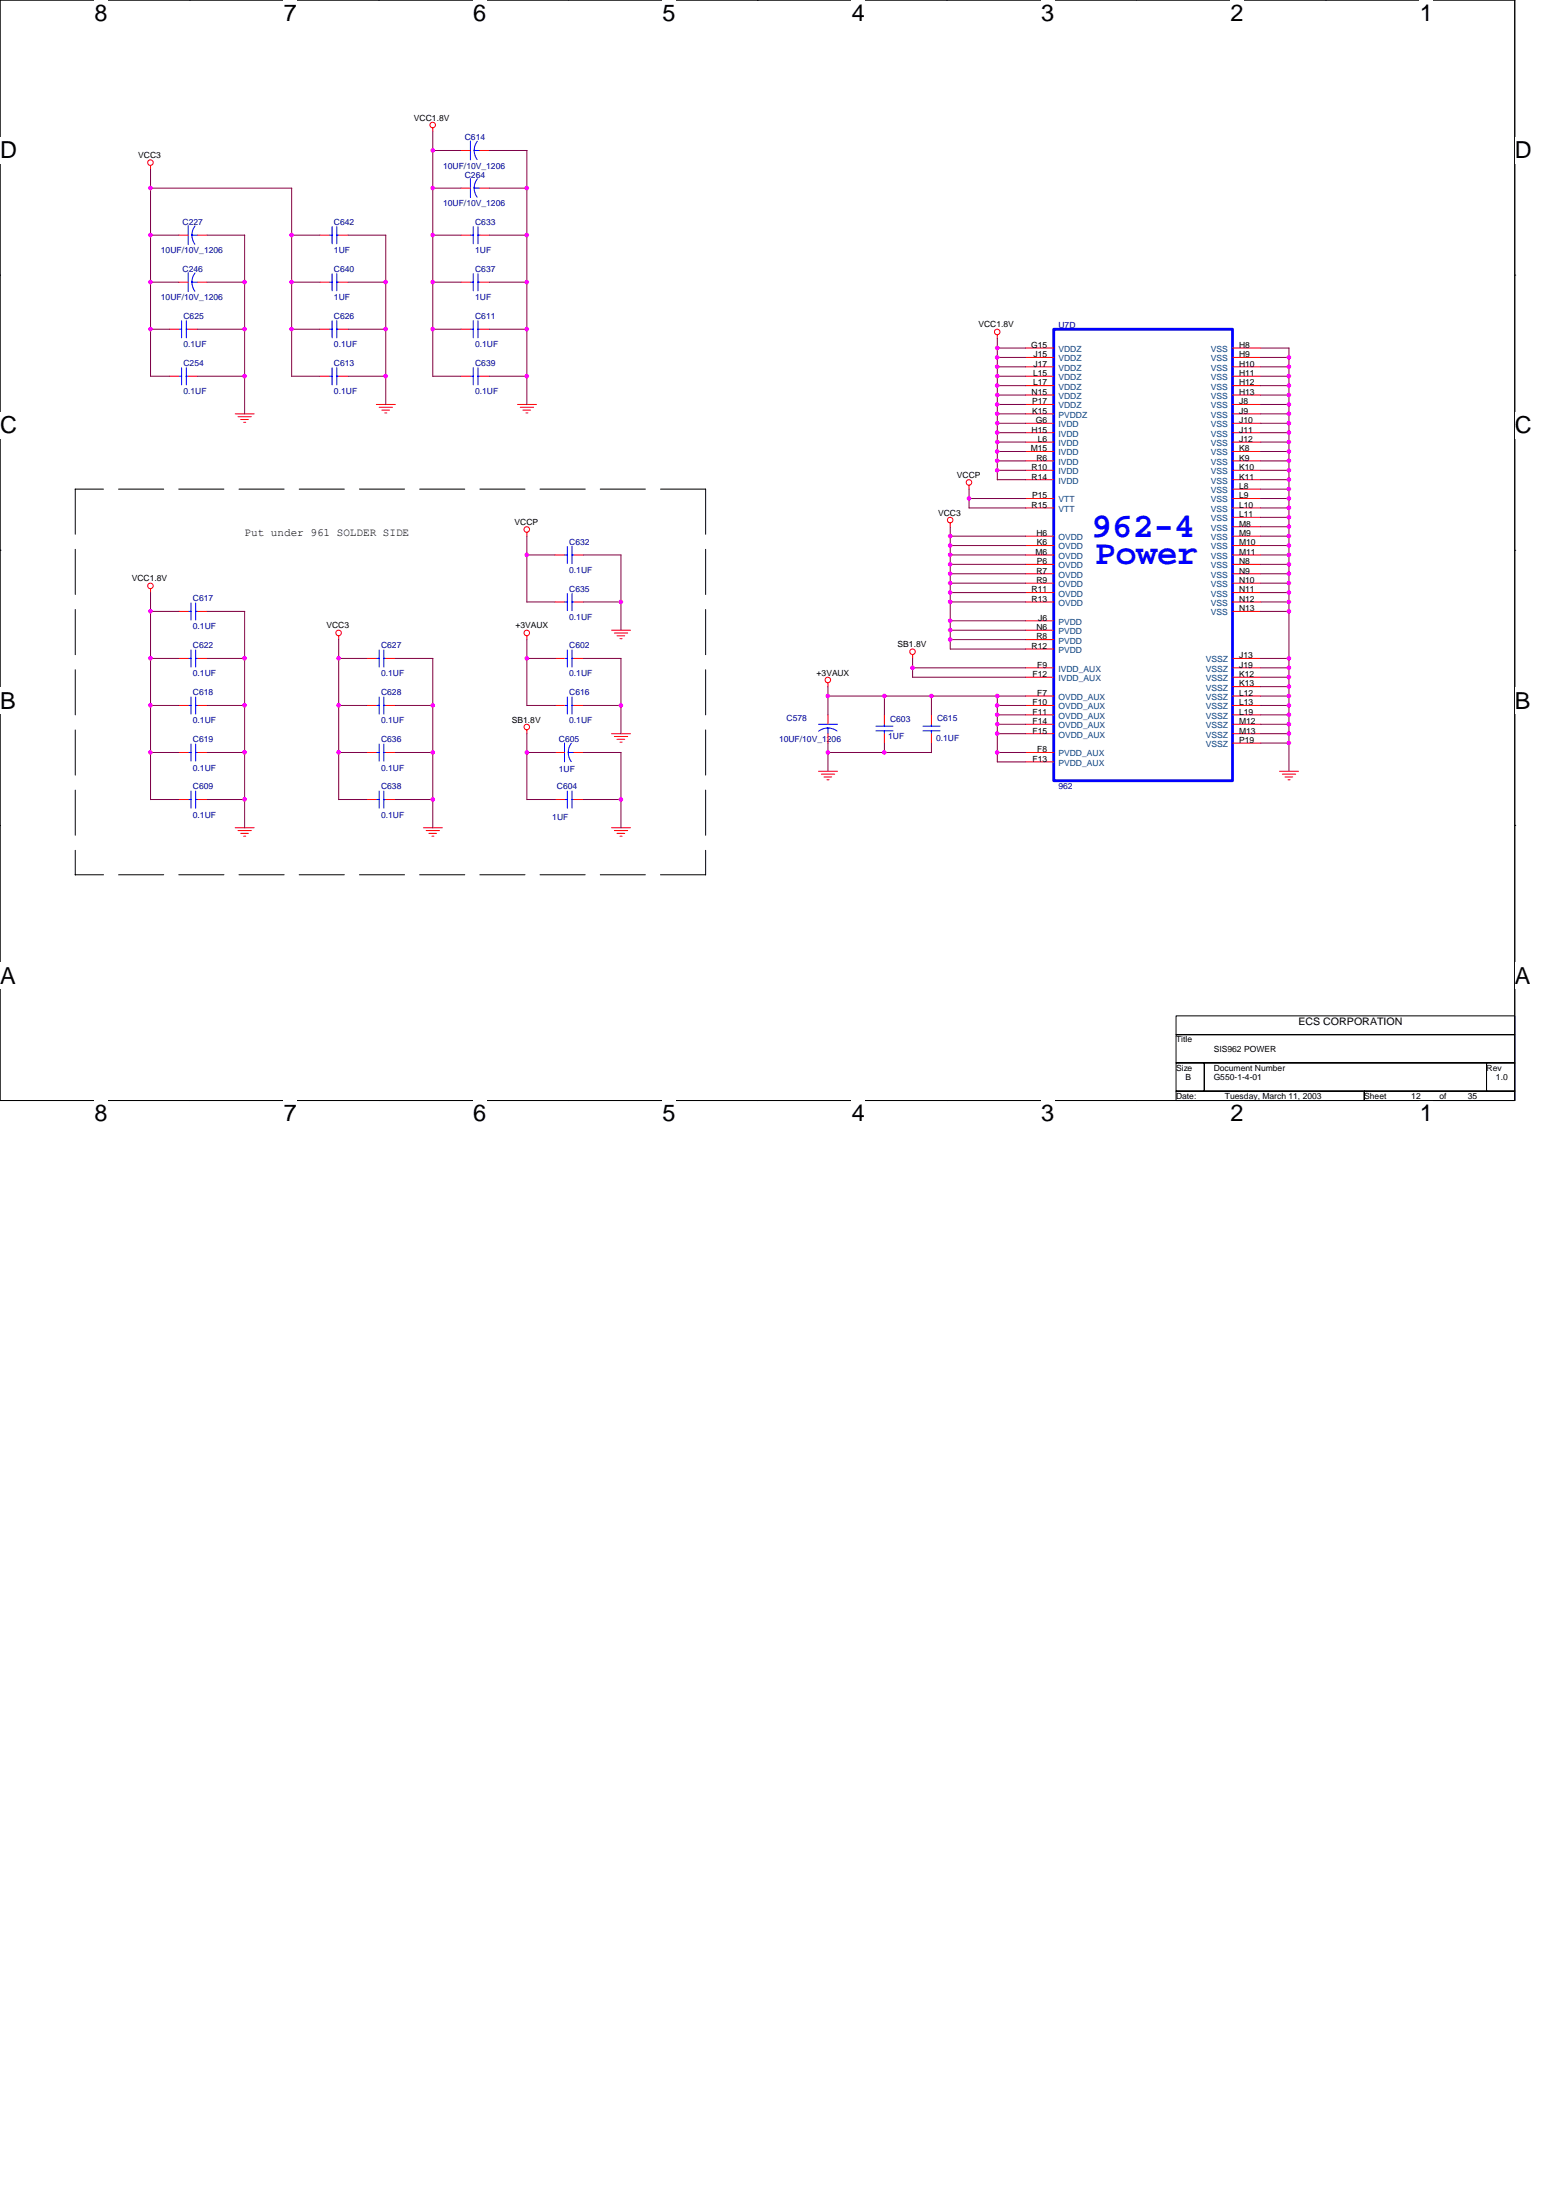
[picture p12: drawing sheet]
<svg xmlns="http://www.w3.org/2000/svg" width="210mm" height="297mm" viewBox="0 0 210 297" stroke-linecap="round" stroke-linejoin="round" font-family="sans-serif">
<path d="M0 0h204.5v148.6h-204.5z" fill="none" stroke="#000" stroke-width=".13"/>
<g fill="#fff">
<path d="M12.8 0h1.7v3.5h-1.7z"/>
<path d="M12.8 148.6h1.7v3.5h-1.7z"/>
</g>
<path d="M25.5 0h.1M25.5 148.6h.1" fill="none" stroke="#000" stroke-width=".13"/>
<g fill="#fff">
<path d="M38.3 0h1.8v3.5h-1.8z"/>
<path d="M38.3 148.6h1.8v3.5h-1.8z"/>
</g>
<path d="M51.1 0h.1M51.1 148.6h.1" fill="none" stroke="#000" stroke-width=".13"/>
<g fill="#fff">
<path d="M63.9 0h1.7v3.5h-1.7z"/>
<path d="M63.9 148.6h1.7v3.5h-1.7z"/>
</g>
<path d="M76.7 0h.1M76.7 148.6h.1" fill="none" stroke="#000" stroke-width=".13"/>
<g fill="#fff">
<path d="M89.4 0h1.8v3.5h-1.8z"/>
<path d="M89.4 148.6h1.8v3.5h-1.8z"/>
</g>
<path d="M102.2 0h.1M102.2 148.6h.1" fill="none" stroke="#000" stroke-width=".13"/>
<g fill="#fff">
<path d="M115 0h1.8v3.5h-1.8z"/>
<path d="M115 148.6h1.8v3.5h-1.8z"/>
</g>
<path d="M127.8 0h.1M127.8 148.6h.1" fill="none" stroke="#000" stroke-width=".13"/>
<g fill="#fff">
<path d="M140.5 0h1.8v3.5h-1.8z"/>
<path d="M140.5 148.6h1.8v3.5h-1.8z"/>
</g>
<path d="M153.4 0h.1M153.4 148.6h.1" fill="none" stroke="#000" stroke-width=".13"/>
<g fill="#fff">
<path d="M166.1 0h1.8v3.5h-1.8z"/>
<path d="M166.1 148.6h1.8v3.5h-1.8z"/>
</g>
<path d="M178.9 0h.1M178.9 148.6h.1" fill="none" stroke="#000" stroke-width=".13"/>
<g fill="#fff">
<path d="M191.7 0h1.7v3.5h-1.7z"/>
<path d="M191.7 148.6h1.7v3.5h-1.7z"/>
<path d="M0 18.6h2.3v3.5h-2.3z"/>
<path d="M204.5 18.6h2.3v3.5h-2.3z"/>
<path d="M0 55.7h2.3v3.5h-2.3z"/>
<path d="M204.5 55.7h2.3v3.5h-2.3z"/>
</g>
<path d="M0 37.1h.1M204.5 37.1h.1" fill="none" stroke="#000" stroke-width=".13"/>
<g fill="#fff">
<path d="M0 92.9h2.1v3.5h-2.1z"/>
<path d="M204.5 92.9h2.1v3.5h-2.1z"/>
</g>
<path d="M0 74.3h.1M204.5 74.3h.1" fill="none" stroke="#000" stroke-width=".13"/>
<g fill="#fff">
<path d="M0 130h2.1v3.5h-2.1z"/>
<path d="M204.4 130h2.2v3.5h-2.2z"/>
</g>
<path d="M0 111.4h.1M204.5 111.4h.1M158.7 137.2h45.8v2.5h-45.8zM158.7 139.7h45.8v3.8h-45.8zM158.7 143.5h3.9v3.8h-3.9zM158.7 147.3h25.4v1.3h-25.4zM162.6 143.5h38.1v3.8h-38.1zM184.1 147.3h20.4v1.3h-20.4zM200.7 143.5h3.8v3.8h-3.8z" fill="none" stroke="#000" stroke-width=".13"/>
<path d="M10.2 66v52.1M95.2 66h-85.1M95.2 66v52.1M95.2 118.1h-85.1" fill="none" stroke="#000" stroke-width=".13" stroke-dasharray="6.1 2"/>
<g fill="none" stroke="#f00" stroke-width=".13">
<path d="M58.4 17.3v.5M20.3 22.4v.5M24.1 38.1h1.3M24.1 31.7h1.3M26.7 38.1h1.2M26.7 31.7h1.2M43.2 38.1h1.2M43.2 31.7h1.2M45.7 38.1h1.3M45.7 31.7h1.3M62.2 38.1h1.3M62.2 31.7h1.3"/>
<path d="M62.2 25.4h1.3M62.2 20.3h1.3M64.8 38.1h1.2M64.8 31.7h1.2M64.8 25.4h1.2M64.8 20.3h1.2M22.9 44.4h1.2M22.9 50.8h1.2M25.4 44.4h1.3M25.4 50.8h1.3M31.7 55.9h2.6M32.1 56.3h1.8"/>
<path d="M32.5 56.6h1M32.9 57h.3M43.2 44.4h1.2M43.2 50.8h1.2M45.7 44.4h1.3M45.7 50.8h1.3M50.8 54.6h2.6M51.2 55h1.8M51.5 55.4h1.1M51.9 55.8h.3M62.2 44.4h1.3M62.2 50.8h1.3"/>
<path d="M64.8 44.4h1.2M64.8 50.8h1.2M69.8 54.6h2.6M70.2 55h1.8M70.6 55.4h1M71 55.8h.3M134.6 45.2v.5M138.4 54.6h3.8M138.4 55.9h3.8M138.4 50.8h3.8M138.4 47h3.8M138.4 48.3h3.8"/>
<path d="M138.4 49.5h3.8M138.4 52.1h3.8M138.4 53.3h3.8M138.4 57.1h3.8M138.4 58.4h3.8M138.4 59.7h3.8M166.4 54.6h3.8M166.4 55.9h3.8M166.4 50.8h3.8M166.4 47h3.8M166.4 48.3h3.8M166.4 49.5h3.8"/>
<path d="M166.4 52.1h3.8M166.4 53.3h3.8M166.4 57.1h3.8M166.4 58.4h3.8M166.4 59.7h3.8M20.3 79.5v.5M71.1 71.9v.5M74.9 74.9h1.3M77.5 74.9h1.2M128.3 70.6v.5M130.8 65.5v.6M138.4 61h3.8"/>
<path d="M138.4 62.2h3.8M138.4 63.5h3.8M138.4 64.8h3.8M138.4 67.3h3.8M138.4 68.6h3.8M138.4 72.4h3.8M138.4 73.7h3.8M138.4 74.9h3.8M138.4 76.2h3.8M138.4 77.5h3.8M138.4 78.7h3.8M166.4 61h3.8"/>
<path d="M166.4 62.2h3.8M166.4 63.5h3.8M166.4 64.8h3.8M166.4 67.3h3.8M166.4 68.6h3.8M166.4 72.4h3.8M166.4 73.7h3.8M166.4 74.9h3.8M166.4 76.2h3.8M166.4 77.5h3.8M166.4 78.7h3.8M166.4 66h3.8"/>
<path d="M166.4 69.8h3.8M166.4 71.1h3.8M24.1 95.2h1.3M24.1 82.5h1.3M24.1 88.9h1.3M26.7 95.2h1.2M26.7 82.5h1.2M26.7 88.9h1.2M45.7 85.9v.5M49.5 95.2h1.3M49.5 88.9h1.3M52.1 95.2h1.2"/>
<path d="M52.1 88.9h1.2M71.1 85.9v.5M71.1 98.6v.5M74.9 95.2h1.3M74.9 88.9h1.3M74.9 81.3h1.3M77.5 95.2h1.2M77.5 88.9h1.2M77.5 81.3h1.2M82.5 85.1h2.6M82.5 99.1h2.6M82.9 85.5h1.8"/>
<path d="M82.9 99.4h1.8M83.3 85.9h1M83.3 99.8h1M83.7 86.2h.3M111.8 92.2v.5M111.8 96.5v1.3M111.8 99.1v1.2M119.4 96.5v1.3M119.4 99.1v1.2M123.2 88.4v.5M125.7 96.5v1.3M125.7 99.1v1.2"/>
<path d="M138.4 85.1h3.8M138.4 99.1h3.8M138.4 95.2h3.8M138.4 80h3.8M138.4 81.3h3.8M138.4 83.8h3.8M138.4 86.4h3.8M138.4 87.6h3.8M138.4 90.2h3.8M138.4 91.4h3.8M138.4 94h3.8M138.4 96.5h3.8"/>
<path d="M138.4 97.8h3.8M166.4 99.1h3.8M166.4 95.2h3.8M166.4 82.5h3.8M166.4 88.9h3.8M166.4 80h3.8M166.4 81.3h3.8M166.4 90.2h3.8M166.4 91.4h3.8M166.4 94h3.8M166.4 96.5h3.8M166.4 97.8h3.8"/>
<path d="M166.4 92.7h3.8M24.1 101.6h1.3M24.1 107.9h1.3M26.7 101.6h1.2M26.7 107.9h1.2M31.7 111.8h2.6M32.1 112.1h1.8M32.5 112.5h1M32.9 112.9h.3M49.5 101.6h1.3M49.5 107.9h1.3M52.1 101.6h1.2"/>
<path d="M52.1 107.9h1.2M57.1 111.8h2.6M57.5 112.1h1.8M57.9 112.5h1M58.3 112.9h.3M74.9 101.6h1.3M74.9 107.9h1.3M77.5 101.6h1.2M77.5 107.9h1.2M82.5 111.8h2.6M82.9 112.1h1.8M83.3 112.5h1"/>
<path d="M83.7 112.9h.3M83.7 100.2h.3M110.5 104.1h2.6M110.9 104.5h1.8M111.2 104.9h1.1M111.6 105.3h.3M138.4 101.6h3.8M138.4 102.9h3.8M166.4 100.3h3.8M172.7 104.1h2.6M173.1 104.5h1.8M173.5 104.9h1"/>
<path d="M173.9 105.3h.2"/>
<circle cx="58.4" cy="16.9" r=".38"/>
<circle cx="20.3" cy="22" r=".38"/>
<circle cx="134.6" cy="44.8" r=".38"/>
<circle cx="20.3" cy="79.1" r=".38"/>
<circle cx="71.1" cy="71.5" r=".38"/>
<circle cx="128.3" cy="70.2" r=".38"/>
<circle cx="130.8" cy="65.1" r=".38"/>
<circle cx="45.7" cy="85.5" r=".38"/>
<circle cx="71.1" cy="98.2" r=".38"/>
<circle cx="71.1" cy="85.5" r=".38"/>
<circle cx="111.7" cy="91.8" r=".38"/>
<circle cx="123.2" cy="88" r=".38"/>
</g>
<g fill="none" stroke="#00f" stroke-width=".13">
<path d="M63.5 19v2.6M64.4 19.1a2.01 2.01 0 0 0-.4 1.2 2.03 2.03 0 0 0 .4 1.2M25.4 30.5v2.5M25.4 36.8v2.6M25.9 38.1h.8M25.9 31.7h.8M26.3 30.5a2.01 2.01 0 0 0-.4 1.2 2.03 2.03 0 0 0 .4 1.3M26.3 36.9a2.01 2.01 0 0 0-.4 1.2 2.03 2.03 0 0 0 .4 1.2M44.4 38.1h.5M44.4 31.7h.5M44.8 30.6v2.3M44.8 37v2.3"/>
<path d="M45.4 38.1h.3M45.4 31.7h.3M45.5 30.6v2.3M45.5 37v2.3M63.5 38.1h.4M63.5 31.7h.4M63.5 24.1v2.6M63.9 30.6v2.3M63.9 37v2.3M64 25.4h.8M64 20.3h.8M64.4 24.2a2.01 2.01 0 0 0-.4 1.2 2.03 2.03 0 0 0 .4 1.2"/>
<path d="M64.5 38.1h.3M64.5 31.7h.3M64.5 30.6v2.3M64.5 37v2.3M24.1 44.4h.4M24.1 50.8h.4M24.5 43.3v2.3M24.5 49.7v2.3M25.1 44.4h.3M25.1 50.8h.3M25.1 43.3v2.3M25.1 49.7v2.3"/>
<path d="M44.4 44.4h.5M44.4 50.8h.5M44.8 43.3v2.3M44.8 49.7v2.3M45.4 44.4h.3M45.4 50.8h.3M45.5 43.3v2.3M45.5 49.7v2.3M63.5 44.4h.4M63.5 50.8h.4M63.9 43.3v2.3M63.9 49.7v2.3"/>
<path d="M64.5 44.4h.3M64.5 50.8h.3M64.5 43.3v2.3M64.5 49.7v2.3M76.2 74.9h.4M76.6 73.8v2.3M77.2 74.9h.3M77.2 73.8v2.3M25.4 95.2h.4M25.4 82.5h.4M25.4 88.9h.4M25.8 81.4v2.3"/>
<path d="M25.8 87.8v2.3M25.8 94.1v2.3M26.4 95.2h.3M26.4 82.5h.3M26.4 88.9h.3M26.4 81.4v2.3M26.4 87.8v2.3M26.4 94.1v2.3M50.8 95.2h.4M50.8 88.9h.4M51.2 87.8v2.3M51.2 94.1v2.3"/>
<path d="M51.8 95.2h.3M51.8 88.9h.3M51.8 87.8v2.3M51.8 94.1v2.3M76.2 95.2h.4M76.2 88.9h.4M76.2 81.3h.4M76.6 80.1v2.3M76.6 87.8v2.3M76.6 94.1v2.3M77.2 95.2h.3M77.2 88.9h.3"/>
<path d="M77.2 81.3h.3M77.2 80.1v2.3M77.2 87.8v2.3M77.2 94.1v2.3M110.5 97.8h2.6M111.8 98.3v.8M113 98.7a2.04 2.04 0 0 0-1.3-.4 2.01 2.01 0 0 0-1.2 .4M118.2 98.7h2.3M118.2 98h2.3M119.4 97.8v.3M119.4 98.7v.4M124.6 98.7h2.3"/>
<path d="M124.6 98h2.3M125.7 97.8v.3M125.7 98.7v.4M25.4 101.6h.4M25.4 107.9h.4M25.8 100.5v2.3M25.8 106.8v2.3M26.4 101.6h.3M26.4 107.9h.3M26.4 100.5v2.3M26.4 106.8v2.3M50.8 101.6h.4"/>
<path d="M50.8 107.9h.4M51.2 100.5v2.3M51.2 106.8v2.3M51.8 101.6h.3M51.8 107.9h.3M51.8 100.5v2.3M51.8 106.8v2.3M76.2 100.3v2.6M76.2 107.9h.4M76.6 106.8v2.3M76.7 101.6h.8M77.1 100.4a2.01 2.01 0 0 0-.4 1.2 2.03 2.03 0 0 0 .4 1.2"/>
<path d="M77.2 107.9h.3M77.2 106.8v2.3"/>
</g>
<path d="M142.2 44.4h24.2v61h-24.2z" fill="none" stroke="#00f" stroke-width=".38"/>
<g fill="none" stroke="#800040" stroke-width=".13">
<path d="M58.4 17.8v33M20.3 25.4h19.1v25.4M20.3 31.7h3.9M20.3 38.1h3.9M20.3 22.9v27.9M27.9 31.7h5.1M27.9 38.1h5.1M33 31.7v24.2M39.4 31.7h3.8M39.4 38.1h3.8M47 31.7h5.1M47 38.1h5.1"/>
<path d="M52.1 31.7v22.9M58.4 20.3h3.8M58.4 25.4h3.9M58.4 31.7h3.9M58.4 38.1h3.9M66 25.4h5.1M66 31.7h5.1M66 38.1h5.1M66 20.3h5.1M71.1 20.3v34.3M20.3 44.4h2.6M20.3 50.8h2.6"/>
<path d="M26.7 44.4h6.3M26.7 50.8h6.3M39.4 44.4h3.8M39.4 50.8h3.8M47 44.4h5.1M47 50.8h5.1M58.4 44.4h3.9M58.4 50.8h3.9M66 44.4h5.1M66 50.8h5.1M134.6 47h3.9M134.6 48.3h3.9"/>
<path d="M134.6 49.5h3.9M134.6 50.8h3.9M134.6 52.1h3.9M134.6 53.3h3.9M134.6 54.6h3.9M134.6 55.9h3.9M134.6 57.1h3.9M134.6 58.4h3.9M134.6 59.7h3.9M134.6 45.7v19.1M170.2 47h3.8v57.2M170.2 48.3h3.8"/>
<path d="M170.2 49.5h3.8M170.2 50.8h3.8M170.2 52.1h3.8M170.2 53.3h3.8M170.2 54.6h3.8M170.2 55.9h3.8M170.2 57.1h3.8M170.2 58.4h3.8M170.2 59.7h3.8M71.1 74.9h3.9M71.1 72.4v8.9h3.9M78.7 74.9h5.1v10.2"/>
<path d="M128.3 72.4h10.2M128.3 73.7h10.2M128.3 74.9h10.2M128.3 76.2h10.2M128.3 77.5h10.2M128.3 78.7h10.2M128.3 71.1v16.5h10.2M130.8 67.3h7.7M130.8 68.6h7.7M130.8 66v2.6M134.6 61h3.9M134.6 62.2h3.9"/>
<path d="M134.6 63.5h3.9M134.6 64.8h3.9M170.2 61h3.8M170.2 62.2h3.8M170.2 63.5h3.8M170.2 64.8h3.8M170.2 66h3.8M170.2 67.3h3.8M170.2 68.6h3.8M170.2 69.8h3.8M170.2 71.1h3.8M170.2 72.4h3.8"/>
<path d="M170.2 73.7h3.8M170.2 74.9h3.8M170.2 76.2h3.8M170.2 77.5h3.8M170.2 78.7h3.8M20.3 82.5h3.9M20.3 88.9h3.9M20.3 95.2h3.9M20.3 80v27.9h3.9M27.9 82.5h5.1M27.9 88.9h5.1M27.9 95.2h5.1"/>
<path d="M33 82.5v29.3M45.7 88.9h3.9M45.7 95.2h3.9M45.7 86.4v21.5h3.9M53.3 88.9h5.1M53.3 95.2h5.1M58.4 88.9v22.9M71.1 88.9h3.9M71.1 86.4v8.8h3.9M71.1 99.1v8.8h3.9M78.7 81.3h5.1M78.7 88.9h5.1v10.2"/>
<path d="M78.7 95.2h5.1M111.8 94h26.7M111.8 92.7v3.8M119.4 94v2.5M123.2 90.2h15.3M123.2 88.9v2.5h15.3M125.7 94v2.5M128.3 80h10.2M128.3 81.3h10.2M128.3 83.8h10.2M128.3 85.1h10.2M128.3 86.4h10.2"/>
<path d="M134.6 95.2h3.9M134.6 96.5h3.9M134.6 97.8h3.9M134.6 99.1h3.9M134.6 94v8.9M170.2 80h3.8M170.2 81.3h3.8M170.2 82.5h3.8M170.2 88.9h3.8M170.2 90.2h3.8M170.2 91.4h3.8M170.2 92.7h3.8"/>
<path d="M170.2 94h3.8M170.2 95.2h3.8M170.2 96.5h3.8M170.2 97.8h3.8M170.2 99.1h3.8M20.3 101.6h3.9M27.9 101.6h5.1M27.9 107.9h5.1M45.7 101.6h3.9M53.3 101.6h5.1M53.3 107.9h5.1M71.1 101.6h3.9"/>
<path d="M78.7 101.6h5.1v10.2M78.7 107.9h5.1M111.8 100.3v3.9M119.4 100.3v1.3M125.7 100.3l.1 1.3h-14M134.6 101.6h3.9M134.6 102.9h3.9M170.2 100.3h3.8"/>
</g>
<g fill="#f0f" stroke="#f0f" stroke-width=".13">
<circle cx="52.1" cy="38.1" r=".24"/>
<circle cx="52.1" cy="44.4" r=".24"/>
<circle cx="71.1" cy="44.4" r=".24"/>
<circle cx="52.1" cy="50.8" r=".24"/>
<circle cx="71.1" cy="50.8" r=".24"/>
<circle cx="134.6" cy="57.1" r=".24"/>
<circle cx="134.6" cy="60.9" r=".24"/>
<circle cx="130.8" cy="67.3" r=".24"/>
<circle cx="128.3" cy="77.5" r=".24"/>
<circle cx="128.3" cy="80" r=".24"/>
<circle cx="83.8" cy="81.3" r=".24"/>
<circle cx="128.3" cy="81.3" r=".24"/>
<circle cx="128.3" cy="83.8" r=".24"/>
<circle cx="128.3" cy="85.1" r=".24"/>
<circle cx="128.3" cy="86.3" r=".24"/>
<circle cx="20.3" cy="88.9" r=".24"/>
<circle cx="45.7" cy="88.9" r=".24"/>
<circle cx="123.2" cy="90.2" r=".24"/>
<circle cx="119.4" cy="94" r=".24"/>
<circle cx="20.3" cy="95.2" r=".24"/>
<circle cx="45.7" cy="95.2" r=".24"/>
<circle cx="134.6" cy="95.2" r=".24"/>
<circle cx="174" cy="97.8" r=".24"/>
<circle cx="174" cy="99" r=".24"/>
<circle cx="174" cy="100.3" r=".24"/>
<circle cx="20.3" cy="101.6" r=".24"/>
<circle cx="45.7" cy="101.6" r=".24"/>
<circle cx="71.1" cy="101.6" r=".24"/>
<circle cx="111.8" cy="101.6" r=".24"/>
<circle cx="119.4" cy="101.6" r=".24"/>
<circle cx="20.3" cy="25.4" r=".24"/>
<circle cx="20.3" cy="82.5" r=".24"/>
<circle cx="33" cy="44.4" r=".24"/>
<circle cx="33" cy="88.9" r=".24"/>
<circle cx="39.4" cy="31.7" r=".24"/>
<circle cx="58.4" cy="20.3" r=".24"/>
<circle cx="58.4" cy="95.2" r=".24"/>
<circle cx="71.1" cy="25.4" r=".24"/>
<circle cx="71.1" cy="31.7" r=".24"/>
<circle cx="71.1" cy="74.9" r=".24"/>
<circle cx="71.1" cy="88.9" r=".24"/>
<circle cx="83.8" cy="95.2" r=".24"/>
<circle cx="83.8" cy="107.9" r=".24"/>
<circle cx="111.8" cy="94" r=".24"/>
<circle cx="128.3" cy="72.4" r=".24"/>
<circle cx="134.6" cy="47" r=".24"/>
<circle cx="134.6" cy="94" r=".24"/>
<circle cx="174" cy="48.2" r=".24"/>
<circle cx="58.4" cy="31.7" r=".24"/>
<circle cx="20.3" cy="31.7" r=".24"/>
<circle cx="39.4" cy="38.1" r=".24"/>
<circle cx="58.4" cy="38.1" r=".24"/>
<circle cx="71.1" cy="38.1" r=".24"/>
<circle cx="20.3" cy="44.4" r=".24"/>
<circle cx="39.4" cy="44.4" r=".24"/>
<circle cx="58.4" cy="44.4" r=".24"/>
<circle cx="33" cy="50.8" r=".24"/>
<circle cx="134.6" cy="48.2" r=".24"/>
<circle cx="134.6" cy="49.5" r=".24"/>
<circle cx="174" cy="49.5" r=".24"/>
<circle cx="134.6" cy="50.8" r=".24"/>
<circle cx="174" cy="50.8" r=".24"/>
<circle cx="134.6" cy="52.1" r=".24"/>
<circle cx="174" cy="52.1" r=".24"/>
<circle cx="134.6" cy="53.3" r=".24"/>
<circle cx="174" cy="53.3" r=".24"/>
<circle cx="134.6" cy="54.6" r=".24"/>
<circle cx="174" cy="54.6" r=".24"/>
<circle cx="134.6" cy="55.9" r=".24"/>
<circle cx="174" cy="55.9" r=".24"/>
<circle cx="174" cy="57.1" r=".24"/>
<circle cx="134.6" cy="58.4" r=".24"/>
<circle cx="174" cy="58.4" r=".24"/>
<circle cx="134.6" cy="59.7" r=".24"/>
<circle cx="174" cy="59.7" r=".24"/>
<circle cx="174" cy="60.9" r=".24"/>
<circle cx="134.6" cy="62.2" r=".24"/>
<circle cx="174" cy="62.2" r=".24"/>
<circle cx="134.6" cy="63.5" r=".24"/>
<circle cx="174" cy="63.5" r=".24"/>
<circle cx="174" cy="64.8" r=".24"/>
<circle cx="174" cy="66" r=".24"/>
<circle cx="174" cy="67.3" r=".24"/>
<circle cx="174" cy="68.6" r=".24"/>
<circle cx="174" cy="69.8" r=".24"/>
<circle cx="174" cy="71.1" r=".24"/>
<circle cx="174" cy="72.4" r=".24"/>
<circle cx="128.3" cy="73.6" r=".24"/>
<circle cx="174" cy="73.6" r=".24"/>
<circle cx="128.3" cy="74.9" r=".24"/>
<circle cx="174" cy="74.9" r=".24"/>
<circle cx="128.3" cy="76.2" r=".24"/>
<circle cx="174" cy="76.2" r=".24"/>
<circle cx="174" cy="77.5" r=".24"/>
<circle cx="128.3" cy="78.7" r=".24"/>
<circle cx="174" cy="78.7" r=".24"/>
<circle cx="174" cy="80" r=".24"/>
<circle cx="174" cy="81.3" r=".24"/>
<circle cx="174" cy="82.5" r=".24"/>
<circle cx="174" cy="88.9" r=".24"/>
<circle cx="33" cy="95.2" r=".24"/>
<circle cx="174" cy="90.2" r=".24"/>
<circle cx="174" cy="91.4" r=".24"/>
<circle cx="174" cy="92.7" r=".24"/>
<circle cx="174" cy="94" r=".24"/>
<circle cx="125.7" cy="94" r=".24"/>
<circle cx="174" cy="95.2" r=".24"/>
<circle cx="33" cy="101.6" r=".24"/>
<circle cx="58.4" cy="101.6" r=".24"/>
<circle cx="134.6" cy="96.5" r=".24"/>
<circle cx="174" cy="96.5" r=".24"/>
<circle cx="134.6" cy="97.8" r=".24"/>
<circle cx="134.6" cy="99" r=".24"/>
<circle cx="134.6" cy="101.6" r=".24"/>
<circle cx="33" cy="107.9" r=".24"/>
<circle cx="58.4" cy="107.9" r=".24"/>
<circle cx="20.3" cy="38.1" r=".24"/>
<circle cx="33" cy="38.1" r=".24"/>
<circle cx="58.4" cy="25.4" r=".24"/>
</g>
<g font-size="4.7" fill="#00f">
<text x="147.3" y="72.5">962-4</text>
<text x="147.8" y="76.2">Power</text>
</g>
<g font-size="3.2">
<text x="12.8" y="2.8">8</text>
<text x="38.3" y="2.8">7</text>
<text x="63.9" y="2.8">6</text>
<text x="89.4" y="2.8">5</text>
<text x="115" y="2.8">4</text>
<text x="140.5" y="2.8">3</text>
<text x="166.1" y="2.8">2</text>
<text x="191.7" y="2.8">1</text>
<text x="0" y="21.4">D</text>
<text x="204.5" y="21.4">D</text>
<text x="0" y="58.5">C</text>
<text x="204.5" y="58.5">C</text>
<text x="0" y="95.7">B</text>
<text x="204.5" y="95.7">B</text>
<text x="0" y="132.8">A</text>
<text x="204.5" y="132.8">A</text>
<text x="12.8" y="151.4">8</text>
<text x="38.3" y="151.4">7</text>
<text x="63.9" y="151.4">6</text>
<text x="89.4" y="151.4">5</text>
<text x="115" y="151.4">4</text>
<text x="140.5" y="151.4">3</text>
<text x="166.1" y="151.4">2</text>
<text x="191.7" y="151.4">1</text>
</g>
<text font-size="1.5" x="33" y="72.3">Put under 961 SOLDER SIDE</text>
<text font-size="1.4" x="175.3" y="138.4">ECS CORPORATION</text>
<g font-size="1.1">
<text x="55.9" y="16.3">VCC1.8V</text>
<text x="18.7" y="21.4">VCC3</text>
<text x="132.1" y="44.2">VCC1.8V</text>
<text x="139.2" y="47">G15</text>
<text x="167.3" y="47">H8</text>
<text x="139.3" y="53.3">N15</text>
<text x="139.4" y="50.8">L15</text>
<text x="139.4" y="52">L17</text>
<text x="139.5" y="48.2">J15</text>
<text x="139.5" y="49.5">J17</text>
<text x="167.3" y="48.2">H9</text>
<text x="167.3" y="49.5">H10</text>
<text x="167.3" y="50.8">H11</text>
<text x="167.3" y="52">H12</text>
<text x="167.3" y="53.3">H13</text>
<text x="139.3" y="58.4">H15</text>
<text x="139.3" y="54.6">P17</text>
<text x="139.3" y="55.9">K15</text>
<text x="139.8" y="57.1">G6</text>
<text x="140.1" y="59.7">L6</text>
<text x="167.3" y="54.6">J8</text>
<text x="167.3" y="55.9">J9</text>
<text x="167.3" y="57.1">J10</text>
<text x="167.3" y="58.4">J11</text>
<text x="167.3" y="59.7">J12</text>
<text x="129.2" y="64.5">VCCP</text>
<text x="139.1" y="60.9">M15</text>
<text x="139.3" y="63.5">R10</text>
<text x="139.3" y="64.7">R14</text>
<text x="139.9" y="62.2">R6</text>
<text x="167.3" y="60.9">K8</text>
<text x="167.3" y="62.2">K9</text>
<text x="167.3" y="63.5">K10</text>
<text x="167.3" y="64.7">K11</text>
<text x="69.5" y="70.9">VCCP</text>
<text x="126.6" y="69.6">VCC3</text>
<text x="139.3" y="68.6">R15</text>
<text x="139.3" y="67.3">P15</text>
<text x="167.3" y="66">L8</text>
<text x="167.3" y="67.3">L9</text>
<text x="167.3" y="68.6">L10</text>
<text x="167.3" y="69.8">L11</text>
<text x="167.3" y="71.1">M8</text>
<text x="139.8" y="74.9">M6</text>
<text x="139.9" y="72.4">H6</text>
<text x="139.9" y="77.4">R7</text>
<text x="140" y="73.6">K6</text>
<text x="140" y="76.2">P6</text>
<text x="167.3" y="72.4">M9</text>
<text x="167.3" y="73.6">M10</text>
<text x="167.3" y="74.9">M11</text>
<text x="167.3" y="76.2">N8</text>
<text x="167.3" y="77.4">N9</text>
<text x="17.8" y="78.5">VCC1.8V</text>
<text x="139.3" y="80">R11</text>
<text x="139.3" y="81.3">R13</text>
<text x="139.9" y="78.7">R9</text>
<text x="140.1" y="83.8">J6</text>
<text x="167.3" y="78.7">N10</text>
<text x="167.3" y="80">N11</text>
<text x="167.3" y="81.3">N12</text>
<text x="167.3" y="82.5">N13</text>
<text x="44.1" y="84.9">VCC3</text>
<text x="69.6" y="84.9">+3VAUX</text>
<text x="121.2" y="87.4">SB1.8V</text>
<text x="139.3" y="87.6">R12</text>
<text x="139.9" y="85.1">N6</text>
<text x="139.9" y="86.3">R8</text>
<text x="167.3" y="88.9">J13</text>
<text x="110.2" y="91.2">+3VAUX</text>
<text x="139.4" y="91.4">F12</text>
<text x="139.4" y="95.2">F10</text>
<text x="140" y="90.1">F9</text>
<text x="140" y="94">F7</text>
<text x="167.3" y="90.1">J19</text>
<text x="167.3" y="91.4">K12</text>
<text x="167.3" y="92.7">K13</text>
<text x="167.3" y="94">L12</text>
<text x="167.3" y="95.2">L13</text>
<text x="69.1" y="97.6">SB1.8V</text>
<text x="139.4" y="96.5">F11</text>
<text x="139.4" y="97.8">F14</text>
<text x="139.4" y="99">F15</text>
<text x="140" y="101.6">F8</text>
<text x="167.3" y="96.5">L19</text>
<text x="167.3" y="97.8">M12</text>
<text x="167.3" y="99">M13</text>
<text x="167.3" y="100.3">P19</text>
<text x="139.4" y="102.8">F13</text>
<text x="158.7" y="140.7">Title</text>
<text x="163.8" y="142">SIS962 POWER</text>
<text x="158.7" y="144.5">Size</text>
<text x="158.7" y="148.4">Date:</text>
<text x="160" y="145.8">B</text>
<text x="163.8" y="144.5">Document Number</text>
<text x="163.8" y="145.8">G550-1-4-01</text>
<text x="165.4" y="148.4">Tuesday, March 11, 2003</text>
<text x="184.2" y="148.4">Sheet</text>
<text x="190.5" y="148.4">12</text>
<text x="194.3" y="148.4">of</text>
<text x="198.1" y="148.4">35</text>
<text x="200.7" y="144.5">Rev</text>
<text x="201.9" y="145.8">1.0</text>
</g>
<g font-size="1.1" fill="#000080">
<text x="59.8" y="22.8">10UF/10V_1206</text>
<text x="62.7" y="18.9">C614</text>
<text x="59.8" y="27.8">10UF/10V_1206</text>
<text x="62.7" y="24">C264</text>
<text x="21.7" y="34.2">10UF/10V_1206</text>
<text x="24.6" y="30.4">C227</text>
<text x="45.1" y="30.4">C642</text>
<text x="45.1" y="34.2">1UF</text>
<text x="64.1" y="30.4">C633</text>
<text x="64.1" y="34.2">1UF</text>
<text x="21.7" y="40.5">10UF/10V_1206</text>
<text x="24.6" y="36.7">C246</text>
<text x="45.1" y="36.7">C640</text>
<text x="45.1" y="40.5">1UF</text>
<text x="64.1" y="36.7">C637</text>
<text x="64.1" y="40.5">1UF</text>
<text x="24.8" y="43.1">C625</text>
<text x="24.8" y="46.9">0.1UF</text>
<text x="45.1" y="43.1">C626</text>
<text x="45.1" y="46.9">0.1UF</text>
<text x="64.1" y="43.1">C611</text>
<text x="64.1" y="46.9">0.1UF</text>
<text x="142.9" y="44.3">U7D</text>
<text x="24.8" y="49.4">C254</text>
<text x="24.8" y="53.2">0.1UF</text>
<text x="45.1" y="49.4">C613</text>
<text x="45.1" y="53.2">0.1UF</text>
<text x="64.1" y="49.4">C639</text>
<text x="64.1" y="53.2">0.1UF</text>
<text x="76.8" y="73.6">C632</text>
<text x="76.8" y="77.4">0.1UF</text>
<text x="26" y="81.2">C617</text>
<text x="76.8" y="79.9">C635</text>
<text x="76.8" y="83.7">0.1UF</text>
<text x="26" y="85">0.1UF</text>
<text x="26" y="87.5">C622</text>
<text x="51.4" y="87.5">C627</text>
<text x="76.8" y="87.5">C602</text>
<text x="26" y="93.9">C618</text>
<text x="26" y="91.3">0.1UF</text>
<text x="51.4" y="91.3">0.1UF</text>
<text x="51.4" y="93.9">C628</text>
<text x="76.8" y="93.9">C616</text>
<text x="76.8" y="91.3">0.1UF</text>
<text x="26" y="97.7">0.1UF</text>
<text x="26" y="100.2">C619</text>
<text x="51.4" y="100.2">C636</text>
<text x="51.4" y="97.7">0.1UF</text>
<text x="75.4" y="100.2">C605</text>
<text x="76.8" y="97.7">0.1UF</text>
<text x="105.2" y="100.2">10UF/10V_1206</text>
<text x="106.2" y="97.3">C578</text>
<text x="119.9" y="99.8">1UF</text>
<text x="120.1" y="97.4">C603</text>
<text x="126.4" y="100.1">0.1UF</text>
<text x="126.5" y="97.3">C615</text>
<text x="26" y="104">0.1UF</text>
<text x="26" y="106.6">C609</text>
<text x="51.4" y="104">0.1UF</text>
<text x="51.4" y="106.6">C638</text>
<text x="75.2" y="106.6">C604</text>
<text x="75.4" y="104.3">1UF</text>
<text x="142.9" y="106.6">962</text>
<text x="26" y="110.4">0.1UF</text>
<text x="51.4" y="110.4">0.1UF</text>
<text x="74.5" y="110.8">1UF</text>
</g>
<g font-size="1.1" fill="#004080">
<text x="142.9" y="47.5">VDDZ</text>
<text x="163.4" y="47.5">VSS</text>
<text x="142.9" y="48.8">VDDZ</text>
<text x="142.9" y="50.1">VDDZ</text>
<text x="142.9" y="51.3">VDDZ</text>
<text x="142.9" y="52.6">VDDZ</text>
<text x="142.9" y="53.9">VDDZ</text>
<text x="163.4" y="48.8">VSS</text>
<text x="163.4" y="50.1">VSS</text>
<text x="163.4" y="51.3">VSS</text>
<text x="163.4" y="52.6">VSS</text>
<text x="163.4" y="53.9">VSS</text>
<text x="142.9" y="55.1">VDDZ</text>
<text x="142.9" y="56.4">PVDDZ</text>
<text x="142.9" y="57.7">IVDD</text>
<text x="142.9" y="58.9">IVDD</text>
<text x="163.4" y="55.1">VSS</text>
<text x="163.4" y="56.4">VSS</text>
<text x="163.4" y="57.7">VSS</text>
<text x="163.4" y="58.9">VSS</text>
<text x="142.9" y="60.2">IVDD</text>
<text x="142.9" y="61.5">IVDD</text>
<text x="142.9" y="62.8">IVDD</text>
<text x="142.9" y="64">IVDD</text>
<text x="142.9" y="65.3">IVDD</text>
<text x="163.4" y="60.2">VSS</text>
<text x="163.4" y="61.5">VSS</text>
<text x="163.4" y="62.8">VSS</text>
<text x="163.4" y="64">VSS</text>
<text x="163.4" y="65.3">VSS</text>
<text x="142.9" y="67.8">VTT</text>
<text x="142.9" y="69.1">VTT</text>
<text x="163.4" y="66.6">VSS</text>
<text x="163.4" y="67.8">VSS</text>
<text x="163.4" y="69.1">VSS</text>
<text x="163.4" y="70.4">VSS</text>
<text x="163.4" y="71.6">VSS</text>
<text x="142.9" y="72.9">OVDD</text>
<text x="142.9" y="74.2">OVDD</text>
<text x="142.9" y="75.5">OVDD</text>
<text x="142.9" y="76.7">OVDD</text>
<text x="142.9" y="78">OVDD</text>
<text x="163.4" y="72.9">VSS</text>
<text x="163.4" y="74.2">VSS</text>
<text x="163.4" y="75.5">VSS</text>
<text x="163.4" y="76.7">VSS</text>
<text x="163.4" y="78">VSS</text>
<text x="142.9" y="79.3">OVDD</text>
<text x="142.9" y="80.5">OVDD</text>
<text x="142.9" y="81.8">OVDD</text>
<text x="163.4" y="79.3">VSS</text>
<text x="163.4" y="80.5">VSS</text>
<text x="163.4" y="81.8">VSS</text>
<text x="163.4" y="83.1">VSS</text>
<text x="142.9" y="84.3">PVDD</text>
<text x="142.9" y="85.6">PVDD</text>
<text x="142.9" y="86.9">PVDD</text>
<text x="142.9" y="88.2">PVDD</text>
<text x="162.8" y="89.4">VSSZ</text>
<text x="142.9" y="90.7">IVDD_AUX</text>
<text x="142.9" y="92">IVDD_AUX</text>
<text x="142.9" y="94.5">OVDD_AUX</text>
<text x="142.9" y="95.8">OVDD_AUX</text>
<text x="162.8" y="90.7">VSSZ</text>
<text x="162.8" y="92">VSSZ</text>
<text x="162.8" y="93.2">VSSZ</text>
<text x="162.8" y="94.5">VSSZ</text>
<text x="162.8" y="95.8">VSSZ</text>
<text x="142.9" y="97">OVDD_AUX</text>
<text x="142.9" y="98.3">OVDD_AUX</text>
<text x="142.9" y="99.6">OVDD_AUX</text>
<text x="162.8" y="97">VSSZ</text>
<text x="162.8" y="98.3">VSSZ</text>
<text x="162.8" y="99.6">VSSZ</text>
<text x="162.8" y="100.9">VSSZ</text>
<text x="142.9" y="102.1">PVDD_AUX</text>
<text x="142.9" y="103.4">PVDD_AUX</text>
</g>
</svg>
